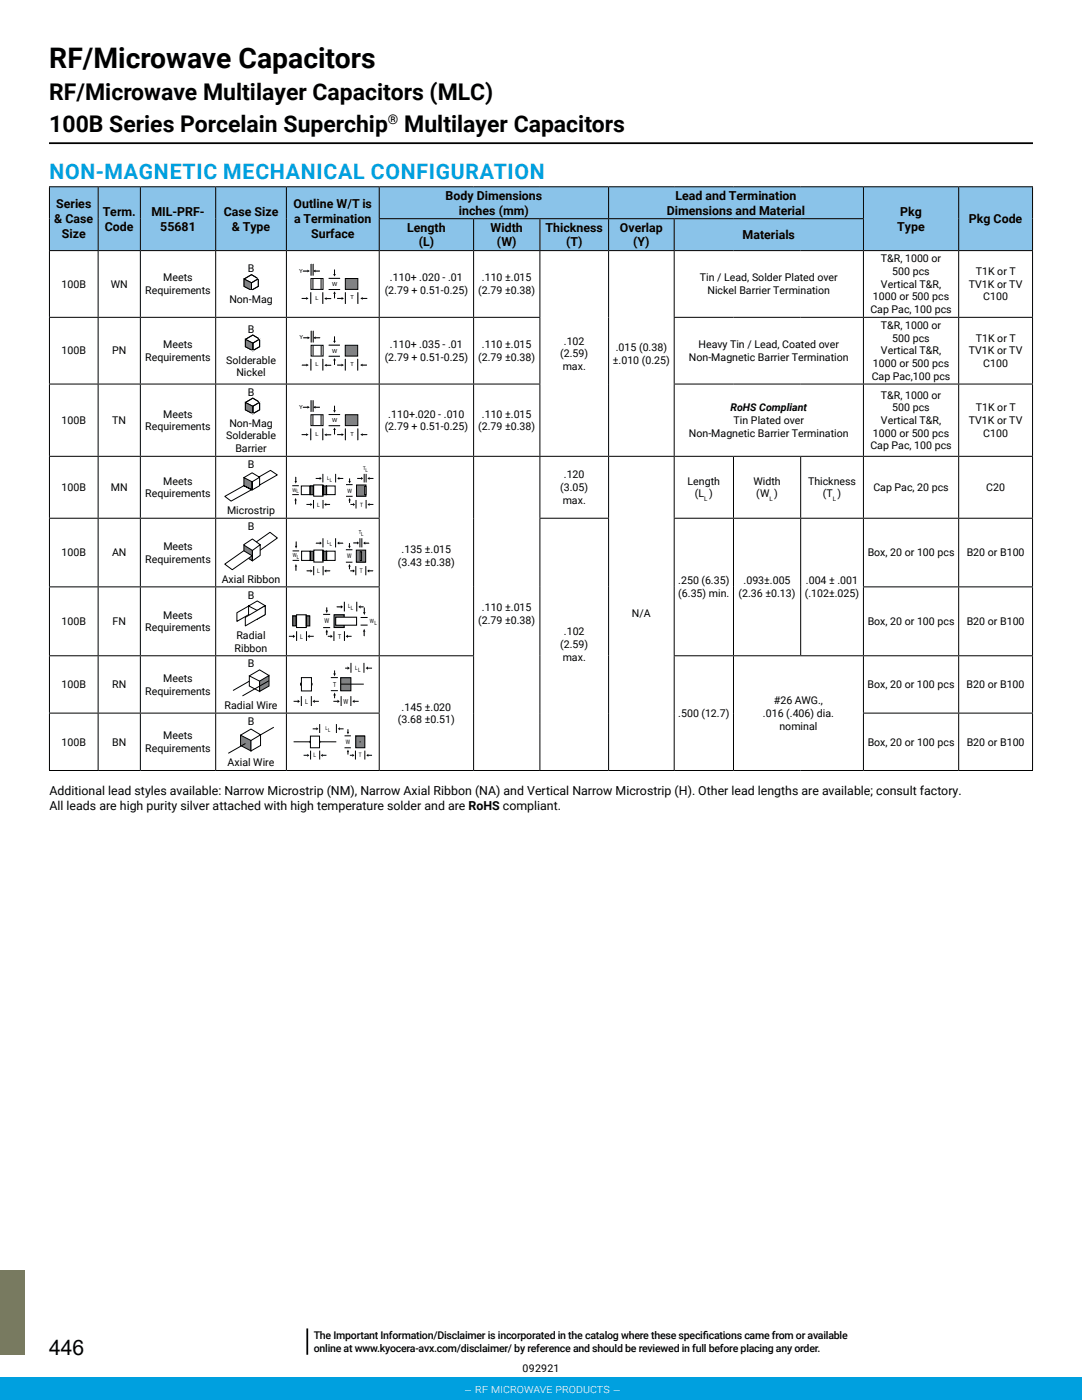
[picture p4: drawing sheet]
<svg xmlns="http://www.w3.org/2000/svg" width="216mm" height="279mm" viewBox="0 0 216 279" stroke-linecap="round" stroke-linejoin="round" font-family="sans-serif">
<path d="M9.8 28.6h196.3" fill="none" stroke="#000" stroke-width=".35"/>
<path d="M-.1 253.5h5v16.9h-5z" fill="#787a60"/>
<path d="M9.9 37.3h9.7v12.7h-9.7zM19.6 37.3h8.4v12.7h-8.4zM28 37.3h15v12.7h-15zM43 37.3h14.1v12.7h-14.1zM57.1 37.3h18.6v12.7h-18.6zM75.7 37.3h45.7v6.3h-45.7zM121.4 37.3h50.9v6.3h-50.9zM172.3 37.3h19v12.7h-19zM191.3 37.3h14.7v12.7h-14.7zM75.7 43.6h18.8v6.4h-18.8zM94.5 43.6h13.2v6.4h-13.2zM107.7 43.6h13.7v6.4h-13.7zM121.4 43.6h13.1v6.4h-13.1zM134.5 43.6h37.8v6.4h-37.8z" fill="#8ac3e9"/>
<g fill="none" stroke="#000" stroke-width=".2">
<path d="M9.8 37.3h196.3M9.9 37.4v12.5M19.6 37.4v12.5M28 37.4v12.5M43 37.4v12.5M57.1 37.4v12.5M75.7 37.4v6.2M121.4 37.4v6.2M172.3 37.4v6.2M191.3 37.4v12.5M206 37.4v12.5M9.8 50h196.3"/>
<path d="M9.9 50.1v13.1M19.6 50.1v13.1M28 50.1v13.1M43 50.1v13.1M57.1 50.1v13.1M75.6 43.6h96.8M75.7 43.7v6.2M75.7 50.1v13.1M94.5 43.7v6.2M94.5 50.1v13.1M107.7 43.7v6.2M107.7 50.1v13.1"/>
<path d="M121.4 43.7v6.2M121.4 50.1v40.9M134.5 43.7v6.2M134.5 50.1v13.1M172.3 43.7v6.2M172.3 50.1v13.1M191.3 50.1v13.1M206 50.1v13.1M9.8 63.3h98M9.8 76.6h98M9.9 63.4v13.2M9.9 76.7v14.3"/>
<path d="M19.6 63.4v13.2M19.6 76.7v14.3M28 63.4v13.2M28 76.7v14.3M43 63.4v13.2M43 76.7v14.3M57.1 63.4v13.2M57.1 76.7v14.3M75.7 63.4v13.2M75.7 76.7v14.3M94.5 63.4v13.2M94.5 76.7v14.3"/>
<path d="M107.7 63.4v13.2M107.7 76.7v14.3M134.4 63.3h71.7M134.4 76.6h71.7M134.5 63.4v13.2M134.5 76.7v14.3M172.3 63.4v13.2M172.3 76.7v14.3M191.3 63.4v13.2M191.3 76.7v14.3M206 63.4v13.2M206 76.7v14.3"/>
<path d="M9.8 91.1h196.3M9.9 91.2v12.1M19.6 91.2v12.1M28 91.2v12.1M43 91.2v12.1M57.1 91.2v12.1M75.7 91.2v12.1M94.5 91.2v39.6M107.7 91.2v12.1M121.4 91.2v12.1M134.5 91.2v12.1M146.4 91.2v12.1"/>
<path d="M159.8 91.2v12.1M172.3 91.2v12.1M191.3 91.2v12.1M206 91.2v12.1M9.8 103.4h66M9.8 117.1h66M9.9 103.5v13.5M9.9 117.2v13.6M19.6 103.5v13.5M19.6 117.2v13.6M28 103.5v13.5M28 117.2v13.6"/>
<path d="M43 103.5v13.5M43 117.2v13.6M57.1 103.5v13.5M57.1 117.2v13.6M75.7 103.5v13.5M75.7 117.2v13.6M107.6 103.4h13.9M107.7 103.5v50.2M121.4 103.5v50.2M134.4 103.4h71.7M134.5 103.5v27.3M146.4 103.5v27.3"/>
<path d="M159.8 103.5v27.3M172.2 117.1h33.9M172.3 103.5v13.5M172.3 117.2v13.6M191.3 103.5v13.5M191.3 117.2v13.6M206 103.5v13.5M206 117.2v13.6M9.8 130.9h84.8M9.9 131v11.2M19.6 131v11.2M28 131v11.2"/>
<path d="M43 131v11.2M57.1 131v11.2M75.7 131v11.2M94.5 131v22.7M134.4 130.9h71.7M134.5 131v22.7M146.4 131v22.7M172.3 131v11.2M191.3 131v11.2M206 131v11.2M9.8 142.3h66M9.8 153.8h196.3"/>
<path d="M9.9 142.4v11.3M19.6 142.4v11.3M28 142.4v11.3M43 142.4v11.3M57.1 142.4v11.3M75.7 142.4v11.3M172.2 142.3h33.9M172.3 142.4v11.3M191.3 142.4v11.3M206 142.4v11.3"/>
</g>
<path d="M48.7 55.7l1.5 .7v1.5l-1.5-.8z" fill="#808285"/>
<path d="M48.7 55.7l1.5 .7v1.5l-1.5-.8zM50.2 56.4l1.3-.8v1.5l-1.3 .8zM51.5 55.6l-1.3-.8-1.5 .9" fill="none" stroke="#000" stroke-width=".2"/>
<path d="M49.9 58h.5z" fill="#fff"/>
<path d="M49.9 58h.5" fill="none" stroke="#fff" stroke-width=".2"/>
<path d="M51.4 55.4l.2 .2z" fill="#fff"/>
<path d="M51.4 55.4l.3 .3" fill="none" stroke="#fff" stroke-width=".2"/>
<path d="M48.7 55.7l1.5 .7v1.5l-1.5-.8z" fill="#808285"/>
<path d="M48.7 55.7l1.5 .7v1.5l-1.5-.8zM50.2 56.4l1.3-.8v1.5l-1.3 .8zM51.5 55.6l-1.3-.8-1.5 .9" fill="none" stroke="#000" stroke-width=".2"/>
<path d="M49.9 58h.5z" fill="#fff"/>
<path d="M49.9 58h.5" fill="none" stroke="#fff" stroke-width=".2"/>
<path d="M51.4 55.4l.2 .2z" fill="#fff"/>
<path d="M51.4 55.4l.3 .3" fill="none" stroke="#fff" stroke-width=".2"/>
<g fill="none" stroke="#000" stroke-width=".2">
<path d="M60.2 59.6h1M62 58.3v2.4M62 55.6h2.5v2.2h-2.5zM64.4 58.3v2.4M65.1 59.6h1M65.6 55.6h2.2M66.7 53.8v1M66.8 58.5v1M67.3 59.6h.9M67.8 57.8h-2.2M68.9 58.3v2.4M71.4 58.3v2.4"/>
<path d="M72.3 59.6h1"/>
</g>
<path d="M60.2 59.6h1zM61.1 59.3l.5 .3-.5 .2zM65.1 59.6h1zM64.7 59.6l.5-.3v.6zM66.5 54.7h.5l-.3 .5zM66.7 53.8v1zM66.8 58.5v1zM66.8 58.2l.2 .4h-.5zM67.3 59.6h.9zM68.2 59.3l.4 .3-.4 .2zM72.3 59.6h1zM71.9 59.6l.5-.3v.5z" fill="#000"/>
<path d="M68.9 55.6h2.5v2.2h-2.5z" fill="#808285" stroke="#000" stroke-width=".2"/>
<path d="M60.5 54.1h.9M62.1 52.7v2.3M62.4 55.6v2.1M62.5 52.7v2.3M62.9 54.1h.9M64.1 55.6v2.1" fill="none" stroke="#000" stroke-width=".2"/>
<path d="M60.5 54.1h.9zM61.3 53.8l.5 .3-.5 .3zM62.9 54.1h.9zM62.5 54.1l.5-.3v.6z" fill="#000"/>
<path d="M49 67.7l1.4 .8v1.5l-1.4-.8z" fill="#808285"/>
<path d="M49 67.7l1.4 .8v1.5l-1.4-.8zM50.4 68.5l1.4-.8v1.5l-1.4 .8zM51.8 67.7l-1.4-.8-1.4 .8" fill="none" stroke="#000" stroke-width=".2"/>
<path d="M50.2 70h.5z" fill="#fff"/>
<path d="M50.2 70h.5" fill="none" stroke="#fff" stroke-width=".2"/>
<path d="M51.7 67.4l.2 .3z" fill="#fff"/>
<path d="M51.7 67.4l.3 .4" fill="none" stroke="#fff" stroke-width=".2"/>
<path d="M49 67.7l1.4 .8v1.5l-1.4-.8z" fill="#808285"/>
<path d="M49 67.7l1.4 .8v1.5l-1.4-.8zM50.4 68.5l1.4-.8v1.5l-1.4 .8zM51.8 67.7l-1.4-.8-1.4 .8" fill="none" stroke="#000" stroke-width=".2"/>
<path d="M50.2 70h.5z" fill="#fff"/>
<path d="M50.2 70h.5" fill="none" stroke="#fff" stroke-width=".2"/>
<path d="M51.7 67.4l.2 .3z" fill="#fff"/>
<path d="M51.7 67.4l.3 .4" fill="none" stroke="#fff" stroke-width=".2"/>
<g fill="none" stroke="#000" stroke-width=".2">
<path d="M60.2 72.9h1M62 71.6v2.4M62.1 68.9h2.4v2.2h-2.4zM64.4 71.6v2.4M65.1 72.9h1M65.6 68.9h2.2M66.7 67.1v1M66.8 71.9v.9M67.3 72.9h.9M67.8 71.1h-2.2M68.9 71.6v2.4M71.4 71.6v2.4"/>
<path d="M72.3 72.9h.9"/>
</g>
<path d="M60.2 72.9h1zM61.1 72.6l.5 .3-.5 .2zM65.1 72.9h1zM64.7 72.9l.5-.3v.6zM66.5 68h.5l-.3 .5zM66.7 67.1v1zM66.8 71.9v.9zM66.8 71.5l.2 .4h-.5zM67.3 72.9h.9zM68.1 72.6l.5 .3-.5 .2zM72.3 72.9h.9zM71.9 72.9l.4-.3v.5z" fill="#000"/>
<path d="M68.9 68.9h2.5v2.2h-2.5z" fill="#808285" stroke="#000" stroke-width=".2"/>
<path d="M60.5 67.4h1M62.1 66v2.3M62.5 68.9v2.1M62.5 66v2.3M62.9 67.4h1M64.1 68.9v2.1" fill="none" stroke="#000" stroke-width=".2"/>
<path d="M60.5 67.4h1zM61.4 67.1l.5 .3-.5 .3zM62.9 67.4h1zM62.5 67.4l.5-.3v.6z" fill="#000"/>
<path d="M49 80.3l1.4 .8v1.5l-1.4-.8z" fill="#808285"/>
<path d="M49 80.3l1.4 .8v1.5l-1.4-.8zM50.4 81.1l1.4-.8v1.5l-1.4 .8zM51.8 80.3l-1.4-.8-1.4 .8" fill="none" stroke="#000" stroke-width=".2"/>
<path d="M50.2 82.6h.5z" fill="#fff"/>
<path d="M50.2 82.6h.5" fill="none" stroke="#fff" stroke-width=".2"/>
<path d="M51.7 80l.2 .2z" fill="#fff"/>
<path d="M51.7 80l.3 .4" fill="none" stroke="#fff" stroke-width=".2"/>
<path d="M49 80.3l1.4 .8v1.5l-1.4-.8z" fill="#808285"/>
<path d="M49 80.3l1.4 .8v1.5l-1.4-.8zM50.4 81.1l1.4-.8v1.5l-1.4 .8zM51.8 80.3l-1.4-.8-1.4 .8" fill="none" stroke="#000" stroke-width=".2"/>
<path d="M50.2 82.6h.5z" fill="#fff"/>
<path d="M50.2 82.6h.5" fill="none" stroke="#fff" stroke-width=".2"/>
<path d="M51.7 80l.2 .2z" fill="#fff"/>
<path d="M51.7 80l.3 .4" fill="none" stroke="#fff" stroke-width=".2"/>
<g fill="none" stroke="#000" stroke-width=".2">
<path d="M60.2 86.7h1M62 85.5v2.3M62 82.8h2.5v2.1h-2.5zM64.4 85.5v2.3M65.1 86.8h1M65.6 85h2.2M66.7 81v1M66.8 85.7v1M67.3 86.7h.9M67.8 82.7h-2.2M68.9 85.5v2.3M71.4 85.5v2.3"/>
<path d="M72.3 86.7h1"/>
</g>
<path d="M60.2 86.7h1zM61.1 86.5l.5 .2-.5 .3zM65.1 86.8h1zM64.7 86.8l.5-.3v.5zM66.5 81.9h.5l-.3 .5zM66.7 81v1zM66.8 85.7v1zM66.8 85.3l.2 .5h-.5zM67.3 86.7h.9zM68.2 86.5l.4 .2-.4 .3zM72.3 86.7h1zM71.9 86.7l.5-.2v.5z" fill="#000"/>
<path d="M68.9 82.8h2.5v2.1h-2.5z" fill="#808285" stroke="#000" stroke-width=".2"/>
<path d="M62.1 79.9v2.3M62.5 79.9v2.3M60.5 81.3h.9M62.4 82.8v2.1M62.9 81.3h.9M64.1 82.8v2.1" fill="none" stroke="#000" stroke-width=".2"/>
<path d="M60.5 81.3h.9zM61.3 81l.5 .3-.5 .2zM62.9 81.3h.9zM62.5 81.3l.5-.3v.5z" fill="#000"/>
<path d="M48.7 95.3l1.6 .8v1.7l-1.6-.9z" fill="#808285"/>
<path d="M44.9 99.1l3.8-2.2 1.5 .8-4.1 2.3zM48.7 95.3l1.6 .9v1.6l-1.6-.9zM50.3 96.2l1.5-.9v1.6l-1.5 .9zM51.7 95.2l2.3-1.3 1.3 .9-3.5 2M51.8 95.3l-1.5-.9-1.6 .9" fill="none" stroke="#000" stroke-width=".2"/>
<path d="M71.1 96.8h2v2.3h-2z" fill="#808285"/>
<path d="M71.1 96.8h1.9v2.2h-1.9z" fill="none" stroke="#000" stroke-width=".2"/>
<path d="M72.7 97.1h.3v1.7h-.3z" fill="#fff"/>
<g fill="none" stroke="#000" stroke-width=".2">
<path d="M58.3 96.9h1.3M58.3 98.7h1.3M59 99.8v.8M59 95.2v.9M62.6 99.8v1.7M63 95.5h.9M64.4 94.6v1.7M64.5 99.8v1.7M67 94.6v1.7M67.6 95.5h.9M69 96.7h1.4M69 99h1.4"/>
<path d="M69.8 95.5v.6M69.8 99.8v.6M71 99.8v1.7M71.3 95.5h.8M72.7 94.6v1.7M72.8 97.1h.2v1.6h-.2zM73.1 94.6v1.7M73.1 99.8v1.7M73.7 95.5h.8M61.1 100.7h.9M65 100.7h.9M69.9 100.7h.6"/>
<path d="M73.7 100.7h.8"/>
</g>
<g fill="#000">
<path d="M59 99.4l.2 .5h-.5zM58.8 96h.5l-.3 .5zM59 95.2v.9zM63 95.5h.9zM63.8 95.2l.4 .3-.4 .3zM67.3 95.5l.4-.3v.6zM67.6 95.5h.9zM69.5 96h.5l-.2 .5zM69.8 99.4l.2 .5h-.5zM69.8 95.5v.6zM71.3 95.5h.8zM72 95.2l.5 .3-.5 .3z"/>
<path d="M73.3 95.5l.4-.3v.6zM73.7 95.5h.8zM59 99.8v.8zM61.9 100.4l.4 .3-.4 .3zM64.7 100.7l.4-.3v.6zM69.8 99.8v.6zM70.4 100.4l.5 .3-.5 .3zM73.3 100.7l.4-.3v.6z"/>
</g>
<path d="M61.9 97h.7v1.8h-.7z" fill="#6d6e71"/>
<path d="M61.9 97h.6v1.7h-.6z" fill="none" stroke="#000" stroke-width=".2"/>
<path d="M64.5 97h.6v1.8h-.6z" fill="#6d6e71"/>
<path d="M60.1 97h1.7v1.7h-1.7zM62.6 96.8h1.9v2.2h-1.9zM64.4 97h.7v1.7h-.7zM65.2 97h1.7v1.7h-1.7z" fill="none" stroke="#000" stroke-width=".2"/>
<path d="M48.7 108.8l1.7 1.1v2l-1.7-1z" fill="#808285"/>
<path d="M48.7 108.7l1.7-1.1 1.5 1.1M48.7 108.8l1.7 1.1v2l-1.7-1.1zM50.4 109.9l1.5-1.2v2.1l-1.5 1.1z" fill="none" stroke="#000" stroke-width=".2"/>
<path d="M44.8 112.6l3.8-2.7 1.7 1-4 2.8z" fill="#fff"/>
<path d="M44.8 112.6l3.8-2.7 1.7 1-4 2.8zM51.2 108.1l2.7-1.9 1.4 1.2-3.3 2.4" fill="none" stroke="#000" stroke-width=".2"/>
<path d="M71.1 109.8h1.9v2.4h-1.9z" fill="#808285"/>
<path d="M71.1 109.8h1.9v2.4h-1.9z" fill="none" stroke="#000" stroke-width=".2"/>
<path d="M71.9 110.1h.3v1.8h-.3z" fill="#fff"/>
<g fill="none" stroke="#000" stroke-width=".2">
<path d="M58.4 109.9h1.3M58.4 111.8h1.3M59.1 113v.9M59.1 108.1v.9M61.2 113.9h.8M62.6 113v1.8M63 108.4h.9M64.4 107.4v1.8M64.5 113v1.8M65 113.9h.9M67 107.4v1.8M67.6 108.4h.9"/>
<path d="M69 109.7h1.3M69 112.2h1.3M69.7 108.4v.6M69.7 113v.6M69.9 113.9h.6M70.5 108.4h.8M71 113v1.8M71.8 107.4v1.8M71.9 110.1h.2v1.8h-.2zM72.2 107.4v1.8M72.8 108.4h.8M73 113v1.8"/>
<path d="M73.6 113.9h.8"/>
</g>
<g fill="#000">
<path d="M59 112.5l.3 .6h-.5zM58.8 108.9h.5l-.2 .6zM59 113v.9zM59.1 108.1v.9zM61.2 113.9h.8zM62 113.6l.4 .3-.4 .4zM63 108.4h.9zM63.8 108.1l.4 .3-.4 .3zM64.7 113.9l.4-.3v.7zM65 113.9h.9zM67.3 108.4l.4-.3v.6zM67.6 108.4h.9z"/>
<path d="M69.5 108.9h.5l-.3 .6zM69.7 112.5l.3 .6h-.5zM69.7 113v.6zM69.7 108.4v.6zM69.9 113.9h.6zM70.4 113.6l.4 .3-.4 .4zM70.5 108.4h.8zM71.3 108.1l.4 .3-.4 .3zM72.5 108.4l.4-.3v.6zM72.8 108.4h.8zM73.3 113.9l.4-.3v.7zM73.6 113.9h.8z"/>
</g>
<path d="M61.9 110h.7v1.9h-.7z" fill="#6d6e71"/>
<path d="M61.9 110h.7v1.9h-.7z" fill="none" stroke="#000" stroke-width=".2"/>
<path d="M64.5 110h.6v1.9h-.6z" fill="#6d6e71"/>
<path d="M60.2 110h1.7v1.8h-1.7zM62.6 109.8h1.9v2.4h-1.9zM64.5 110h.6v1.9h-.6zM65.2 110h1.7v1.8h-1.7z" fill="none" stroke="#000" stroke-width=".2"/>
<path d="M49.6 120.9l1.7 .9v1.8l-1.7-.9z" fill="#fff"/>
<path d="M49.6 120.9l1.7 .9v1.8l-1.7-.9zM49.7 120.9l-2.4 1.4v1.7l2.3-1.3M51.3 121.8l1.6-.9v1.8l-1.6 .9zM52.9 120.9l-1.6-1-1.7 1" fill="none" stroke="#000" stroke-width=".2"/>
<path d="M48.9 123.2l4-2.3v1.8l-4 2.2z" fill="#fff"/>
<path d="M48.9 123.2l4-2.3v1.8l-4 2.2z" fill="none" stroke="#000" stroke-width=".2"/>
<path d="M58.4 122.9h.7v2h-.7z" fill="#6d6e71"/>
<path d="M58.4 122.9h.7v2h-.7z" fill="none" stroke="#000" stroke-width=".21"/>
<path d="M61.1 122.9h.7v2h-.7z" fill="#6d6e71"/>
<path d="M59.2 122.7h1.9v2.5h-1.9zM61.1 122.9h.7v2h-.7z" fill="none" stroke="#000" stroke-width=".21"/>
<path d="M66.6 122.7h2.1v2.6h-2.1z" fill="#808285"/>
<path d="M66.7 122.7h2v2.5h-2z" fill="none" stroke="#000" stroke-width=".21"/>
<path d="M67 123.2h4.1v1.6h-4.1z" fill="#fff"/>
<path d="M59.2 126v1.9M61.2 126v1.9M64.5 122.6h1.4M64.5 125.2h1.4M66.6 126v1.9M67 123.2h4.2v1.6h-4.2zM68.7 120.1v1.9M68.7 126v1.9M71.2 120.1v1.9M72 124.8h1.4M72 123.2h1.4" fill="none" stroke="#000" stroke-width=".21"/>
<path d="M57.6 127h.9M61.7 127h.9M65.2 121.2v.7M65.2 126.1v.6M65.4 127h.6M67.2 121.1h.9M69.3 127h.9M71.9 121.1h.7M72.7 126v.9M72.7 121.3v1" fill="none" stroke="#000" stroke-width=".2"/>
<g fill="#000">
<path d="M58.5 126.7l.4 .3-.4 .3zM61.4 127l.4-.3v.6zM65 121.8h.5l-.3 .6zM65.2 125.6l.3 .6h-.5zM65.2 126.1v.6zM65.2 121.2v.7zM66 126.7l.4 .3-.4 .3zM67.2 121.1h.9zM68 120.8l.4 .3-.4 .3zM69 127l.4-.3v.6zM71.5 121.1l.4-.3v.6zM71.9 121.1h.7z"/>
<path d="M72.7 125.5l.2 .6h-.5zM72.4 122.2h.5l-.2 .5zM72.7 126v.9zM72.7 121.3v1z"/>
</g>
<path d="M49.7 134.9l2.1 1v2.1l-2.1-1.1z" fill="#fff"/>
<path d="M49.7 134.9l2.1 1v2.1l-2.1-1.1z" fill="none" stroke="#000" stroke-width=".2"/>
<path d="M51.8 135.9l1.9-1.1v2.1l-1.9 1.1z" fill="#808285"/>
<path d="M49.7 136l-3.2 1.8M51.8 135.9l1.9-1.1v2.1l-1.9 1.1zM53.7 135.9l-5.3 3M53.7 134.8l-1.9-1.1-2 1.2" fill="none" stroke="#000" stroke-width=".2"/>
<path d="M68 135.2h2v2.7h-2z" fill="#808285"/>
<path d="M68 135.3h2v2.6h-2z" fill="none" stroke="#000" stroke-width=".2"/>
<g fill="#000">
<circle cx="60.2" cy="136.6" r=".32"/>
<circle cx="62.1" cy="136.6" r=".32"/>
</g>
<path d="M60.1 135.2h2v2.7h-2z" fill="#fff"/>
<g fill="none" stroke="#000" stroke-width=".2">
<path d="M58.6 140h.9M60.1 138.9v2M60.1 135.2h2v2.7h-2zM62.1 138.9v2M62.7 140h.9M66 135.2h1.4M66 137.8h1.4M66.5 140h.9M66.8 133.8v.7M66.8 138.7v.6M68 136.5h4.6M68.1 138.9v2"/>
<path d="M68.9 133.3h.5M70 138.9v2M70 132.3v2M70.7 140h.9M72.6 132.3v2M73.3 133.3h.9"/>
</g>
<path d="M62.4 140l.4-.4v.7zM66.5 134.4h.5l-.2 .6zM66.8 138.2l.2 .6h-.5zM69.3 133l.5 .3-.5 .4zM70.3 140l.4-.4v.7zM73 133.3l.4-.3v.7zM59.4 139.6l.4 .4-.4 .3zM67.3 139.6l.5 .4-.5 .3z" fill="#000"/>
<path d="M48 146.7l2.1 1.1v2.1l-2.1-1.1z" fill="#808285"/>
<path d="M48 146.7l2.1 1.1v2.1l-2.1-1.1z" fill="none" stroke="#000" stroke-width=".2"/>
<path d="M50.1 147.8l1.9-1.2v2.2l-1.9 1.1z" fill="#fff"/>
<path d="M50.1 147.8l1.9-1.2v2.2l-1.9 1.1zM52 146.6l-1.9-1.1-2.1 1.2" fill="none" stroke="#000" stroke-width=".2"/>
<path d="M50.4 150.3h.7z" fill="#fff"/>
<path d="M50.4 150.3h.7" fill="none" stroke="#fff" stroke-width=".2"/>
<path d="M49 148.4l-3.5 1.9M54.6 145.1l-2.6 1.6" fill="none" stroke="#000" stroke-width=".2"/>
<path d="M71 146.9h1.8v2.4h-1.8z" fill="#808285"/>
<path d="M71 146.9h1.8v2.3h-1.8z" fill="none" stroke="#000" stroke-width=".2"/>
<g fill="#000">
<circle cx="62" cy="148.1" r=".29"/>
<circle cx="63.7" cy="148.1" r=".29"/>
</g>
<path d="M61.9 146.9h1.9v2.4h-1.9z" fill="#fff"/>
<g fill="none" stroke="#000" stroke-width=".2">
<path d="M58.6 148h3.3M60.6 150.7h.8M61.9 146.9h1.9v2.3h-1.9zM62 149.8v1.8M62.4 145.5h.8M63.7 148h3.4M63.8 144.5v1.8M63.8 149.8v1.8M64.3 150.7h.8M67.1 144.5v1.8M67.7 145.5h.9M68.7 146.9h1.3"/>
<path d="M68.7 149.2h1.3M69.4 145.5v.7M69.4 150v.6M69.8 150.7h.6M70.9 149.8v1.8M72.8 149.8v1.8M73.4 150.7h.8"/>
</g>
<path d="M61.3 150.4l.4 .3-.4 .3zM63.1 145.1l.4 .3-.4 .3zM64 150.7l.4-.3v.6zM67.4 145.4l.4-.3v.6zM69.2 146.1h.5l-.3 .5zM69.4 149.6l.3 .5h-.5zM70.3 150.4l.4 .3-.4 .3zM73.1 150.7l.4-.3v.6z" fill="#000"/>
<path d="M0 274.9h215.9v4.5h-215.9z" fill="#00a0df"/>
<path d="M61.3 265.1v5.3" fill="none" stroke="#000" stroke-width=".35"/>
<text font-size="5.6" x="9.8" y="13.7">RF/Microwave Capacitors</text>
<g font-size="4.6">
<text x="9.8" y="20">RF/Microwave Multilayer Capacitors (MLC)</text>
<text x="9.8" y="26.4">100B Series Porcelain Superchip</text>
<text x="80.7" y="26.4">Multilayer Capacitors</text>
</g>
<text font-size="4.2" fill="#00a0df" x="9.9" y="35.8">NON-MAGNETIC MECHANICAL CONFIGURATION</text>
<text font-size="4.2" x="9.8" y="270.4">446</text>
<text font-size="2.7" x="77.4" y="24.8">®</text>
<g font-size="2.5">
<text x="11.2" y="41.6">Series</text>
<text x="58.6" y="41.6">Outline W/T is</text>
<text x="88.9" y="39.9">Body Dimensions</text>
<text x="134.8" y="39.9">Lead and Termination</text>
<text x="10.8" y="44.5">&amp; Case</text>
<text x="12.3" y="47.5">Size</text>
<text x="20.5" y="43">Term.</text>
<text x="20.9" y="46">Code</text>
<text x="30.2" y="43">MIL-PRF-</text>
<text x="32" y="46">55681</text>
<text x="44.6" y="43">Case Size</text>
<text x="46.3" y="46">&amp; Type</text>
<text x="58.7" y="44.5">a Termination</text>
<text x="62.1" y="47.5">Surface</text>
<text x="81.2" y="46.2">Length</text>
<text x="91.6" y="42.8">inches (mm)</text>
<text x="97.9" y="46.2">Width</text>
<text x="108.9" y="46.2">Thickness</text>
<text x="123.7" y="46.2">Overlap</text>
<text x="133.1" y="42.8">Dimensions and Material</text>
<text x="148.2" y="47.7">Materials</text>
<text x="179" y="46">Type</text>
<text x="179.6" y="43">Pkg</text>
<text x="193.3" y="44.5">Pkg Code</text>
<text x="83.5" y="49.2">(L)</text>
<text x="99.1" y="49.2">(W)</text>
<text x="112.9" y="49.2">(T)</text>
<text x="126.3" y="49.2">(Y)</text>
<text x="9.9" y="158.6">Additional lead styles available: Narrow Microstrip (NM), Narrow Axial Ribbon (NA) and Vertical Narrow Microstrip (H). Other lead lengths are available; consult factory.</text>
<text x="9.9" y="161.6">All leads are high purity silver attached with high temperature solder and are RoHS compliant.</text>
</g>
<text font-size="2.5" fill="#fff" x="92.6" y="278.4">– rf microwave products –</text>
<g font-size="2.1">
<text x="175.8" y="52.3">T&amp;R, 1000 or</text>
<text x="12.3" y="57.4">100B</text>
<text x="22.1" y="57.4">WN</text>
<text x="29" y="58.7">Requirements</text>
<text x="32.6" y="56.2">Meets</text>
<text x="49.4" y="54.3">B</text>
<text x="76.8" y="58.7">(2.79 + 0.51-0.25)</text>
<text x="77.8" y="56.2">.110+ .020 - .01</text>
<text x="95.4" y="58.7">(2.79 ±0.38)</text>
<text x="96.2" y="56.2">.110 ±.015</text>
<text x="139.6" y="56.2">Tin / Lead, Solder Plated over</text>
<text x="141.2" y="58.7">Nickel Barrier Termination</text>
<text x="174.2" y="60">1000 or 500 pcs</text>
<text x="175.8" y="57.4">Vertical T&amp;R,</text>
<text x="178.1" y="54.9">500 pcs</text>
<text x="193.3" y="57.4">TV1K or TV</text>
<text x="194.7" y="54.9">T1K or T</text>
<text x="196.2" y="60">C100</text>
<text x="45.8" y="60.5">Non-Mag</text>
<text x="173.7" y="62.5">Cap Pac, 100 pcs</text>
<text x="175.8" y="65.7">T&amp;R, 1000 or</text>
<text x="12.3" y="70.7">100B</text>
<text x="22.4" y="70.7">PN</text>
<text x="32.6" y="69.5">Meets</text>
<text x="49.4" y="66.4">B</text>
<text x="77.8" y="69.5">.110+ .035 - .01</text>
<text x="96.2" y="69.5">.110 ±.015</text>
<text x="111.8" y="71.3">(2.59)</text>
<text x="112.5" y="68.8">.102</text>
<text x="122.9" y="70">.015 (0.38)</text>
<text x="139.4" y="69.5">Heavy Tin / Lead, Coated over</text>
<text x="175.8" y="70.7">Vertical T&amp;R,</text>
<text x="178.1" y="68.2">500 pcs</text>
<text x="193.3" y="70.7">TV1K or TV</text>
<text x="194.7" y="68.2">T1K or T</text>
<text x="29" y="72">Requirements</text>
<text x="45.1" y="72.6">Solderable</text>
<text x="47.2" y="75.1">Nickel</text>
<text x="76.8" y="72">(2.79 + 0.51-0.25)</text>
<text x="95.4" y="72">(2.79 ±0.38)</text>
<text x="112.3" y="73.8">max.</text>
<text x="122.3" y="72.6">±.010 (0.25)</text>
<text x="137.5" y="72">Non-Magnetic Barrier Termination</text>
<text x="173.9" y="75.8">Cap Pac,100 pcs</text>
<text x="174.2" y="73.3">1000 or 500 pcs</text>
<text x="196.2" y="73.3">C100</text>
<text x="32.6" y="83.3">Meets</text>
<text x="49.4" y="79">B</text>
<text x="77.5" y="83.3">.110+.020 - .010</text>
<text x="96.2" y="83.3">.110 ±.015</text>
<text x="145.8" y="82.1">RoHS Compliant</text>
<text x="175.8" y="79.5">T&amp;R, 1000 or</text>
<text x="178.1" y="82.1">500 pcs</text>
<text x="194.7" y="82.1">T1K or T</text>
<text x="12.3" y="84.6">100B</text>
<text x="22.4" y="84.6">TN</text>
<text x="29" y="85.9">Requirements</text>
<text x="45.1" y="87.7">Solderable</text>
<text x="45.8" y="85.2">Non-Mag</text>
<text x="76.8" y="85.9">(2.79 + 0.51-0.25)</text>
<text x="95.4" y="85.9">(2.79 ±0.38)</text>
<text x="137.5" y="87.1">Non-Magnetic Barrier Termination</text>
<text x="146.4" y="84.6">Tin Plated over</text>
<text x="173.7" y="89.7">Cap Pac, 100 pcs</text>
<text x="174.2" y="87.1">1000 or 500 pcs</text>
<text x="175.8" y="84.6">Vertical T&amp;R,</text>
<text x="193.3" y="84.6">TV1K or TV</text>
<text x="196.2" y="87.1">C100</text>
<text x="47" y="90.2">Barrier</text>
<text x="49.4" y="93.4">B</text>
<text x="112.5" y="95.5">.120</text>
<text x="12.3" y="98">100B</text>
<text x="22.1" y="98">MN</text>
<text x="29" y="99.3">Requirements</text>
<text x="32.6" y="96.7">Meets</text>
<text x="111.8" y="98">(3.05)</text>
<text x="112.3" y="100.5">max.</text>
<text x="137.2" y="96.7">Length</text>
<text x="138.7" y="99.3">(L )</text>
<text x="150.3" y="96.7">Width</text>
<text x="150.9" y="99.3">(W )</text>
<text x="161.2" y="96.7">Thickness</text>
<text x="164.2" y="99.3">(T )</text>
<text x="174.3" y="98">Cap Pac, 20 pcs</text>
<text x="196.8" y="98">C20</text>
<text x="45.3" y="102.6">Microstrip</text>
<text x="49.4" y="105.8">B</text>
<text x="12.3" y="111">100B</text>
<text x="22.4" y="111">AN</text>
<text x="29" y="112.3">Requirements</text>
<text x="32.6" y="109.8">Meets</text>
<text x="79.4" y="113">(3.43 ±0.38)</text>
<text x="80.1" y="110.5">.135 ±.015</text>
<text x="173.1" y="111">Box, 20 or 100 pcs</text>
<text x="192.9" y="111">B20 or B100</text>
<text x="44.2" y="116.3">Axial Ribbon</text>
<text x="49.4" y="119.5">B</text>
<text x="135.4" y="116.6">.250 (6.35)</text>
<text x="135.4" y="119.2">(6.35) min.</text>
<text x="147.4" y="119.2">(2.36 ±0.13)</text>
<text x="148.4" y="116.6">.093±.005</text>
<text x="160.6" y="119.2">(.102±.025)</text>
<text x="160.8" y="116.6">.004 ± .001</text>
<text x="12.3" y="124.8">100B</text>
<text x="22.5" y="124.8">FN</text>
<text x="32.6" y="123.5">Meets</text>
<text x="95.4" y="124.4">(2.79 ±0.38)</text>
<text x="96.2" y="121.9">.110 ±.015</text>
<text x="126.1" y="123.2">N/A</text>
<text x="173.1" y="124.8">Box, 20 or 100 pcs</text>
<text x="192.9" y="124.8">B20 or B100</text>
<text x="29" y="126">Requirements</text>
<text x="46.8" y="130">Ribbon</text>
<text x="47.2" y="127.5">Radial</text>
<text x="111.8" y="129.3">(2.59)</text>
<text x="112.3" y="131.9">max.</text>
<text x="112.5" y="126.8">.102</text>
<text x="12.3" y="137.3">100B</text>
<text x="22.4" y="137.3">RN</text>
<text x="32.6" y="136.1">Meets</text>
<text x="49.4" y="133.2">B</text>
<text x="173.1" y="137.3">Box, 20 or 100 pcs</text>
<text x="192.9" y="137.3">B20 or B100</text>
<text x="29" y="138.6">Requirements</text>
<text x="44.8" y="141.5">Radial Wire</text>
<text x="80.1" y="141.8">.145 ±.020</text>
<text x="135.4" y="143.1">.500 (12.7)</text>
<text x="152.2" y="143.1">.016 (.406) dia.</text>
<text x="154.4" y="140.5">#26 AWG.,</text>
<text x="12.3" y="148.8">100B</text>
<text x="22.4" y="148.8">BN</text>
<text x="32.6" y="147.5">Meets</text>
<text x="49.4" y="144.6">B</text>
<text x="79.4" y="144.3">(3.68 ±0.51)</text>
<text x="155.5" y="145.6">nominal</text>
<text x="173.1" y="148.8">Box, 20 or 100 pcs</text>
<text x="192.9" y="148.8">B20 or B100</text>
<text x="29" y="150.1">Requirements</text>
<text x="45.4" y="152.9">Axial Wire</text>
<text x="62.6" y="267.2">The Important Information/Disclaimer is incorporated in the catalog where these specif</text>
<text x="62.6" y="269.8">online at www.kyocera-avx.com/disclaimer/ by reference and should be reviewed in full before placing any order.</text>
<text x="140.2" y="267.2">ications came from or available</text>
<text x="104.2" y="273.8">092921</text>
</g>
<g font-size="1.3">
<text x="64.7" y="124.4">W</text>
<text x="59.9" y="127.5">L</text>
<text x="67.5" y="127.5">T</text>
<text x="66.5" y="137.1">T</text>
<text x="60.9" y="140.5">L</text>
<text x="68.5" y="140.5">W</text>
</g>
<g font-size="1.2">
<text x="63.3" y="101.1">L</text>
<text x="69.3" y="98.3">W</text>
<text x="71.9" y="101.1">T</text>
<text x="140.5" y="100">L</text>
<text x="153.5" y="100">L</text>
<text x="166.2" y="100">L</text>
<text x="69.3" y="111.4">W</text>
<text x="63.3" y="114.4">L</text>
<text x="71.8" y="114.4">T</text>
<text x="69.5" y="121.4">L</text>
<text x="70" y="121.8">L</text>
<text x="73.8" y="124.3">W</text>
<text x="74.7" y="124.7">L</text>
<text x="70.9" y="133.6">L</text>
<text x="71.4" y="134.1">L</text>
<text x="69" y="148.5">W</text>
<text x="71.7" y="148.5">•</text>
<text x="62.6" y="151.1">L</text>
<text x="71.6" y="151.1">T</text>
</g>
<g font-size="1.1">
<text x="59.7" y="54.4">Y</text>
<text x="62.9" y="59.8">L</text>
<text x="66.3" y="57.1">W</text>
<text x="69.9" y="59.8">T</text>
<text x="59.7" y="67.7">Y</text>
<text x="66.3" y="70.4">W</text>
<text x="63" y="73.1">L</text>
<text x="69.9" y="73.1">T</text>
<text x="59.7" y="81.6">Y</text>
<text x="62.9" y="87">L</text>
<text x="66.3" y="84.3">W</text>
<text x="69.9" y="87">T</text>
<text x="71.6" y="106.5">T</text>
<text x="72.1" y="106.9">L</text>
<text x="58.5" y="111.2">W</text>
<text x="59.2" y="111.5">L</text>
<text x="65.3" y="108.7">L</text>
<text x="65.8" y="109.1">L</text>
<text x="65" y="145.7">L</text>
<text x="65.5" y="146.1">L</text>
</g>
<g font-size="1">
<text x="65.3" y="95.7">L</text>
<text x="72.5" y="93.7">T</text>
<text x="72.9" y="94.1">L</text>
<text x="58.4" y="98.1">W</text>
<text x="59.2" y="98.4">L</text>
<text x="65.8" y="96.1">L</text>
</g>
</svg>
